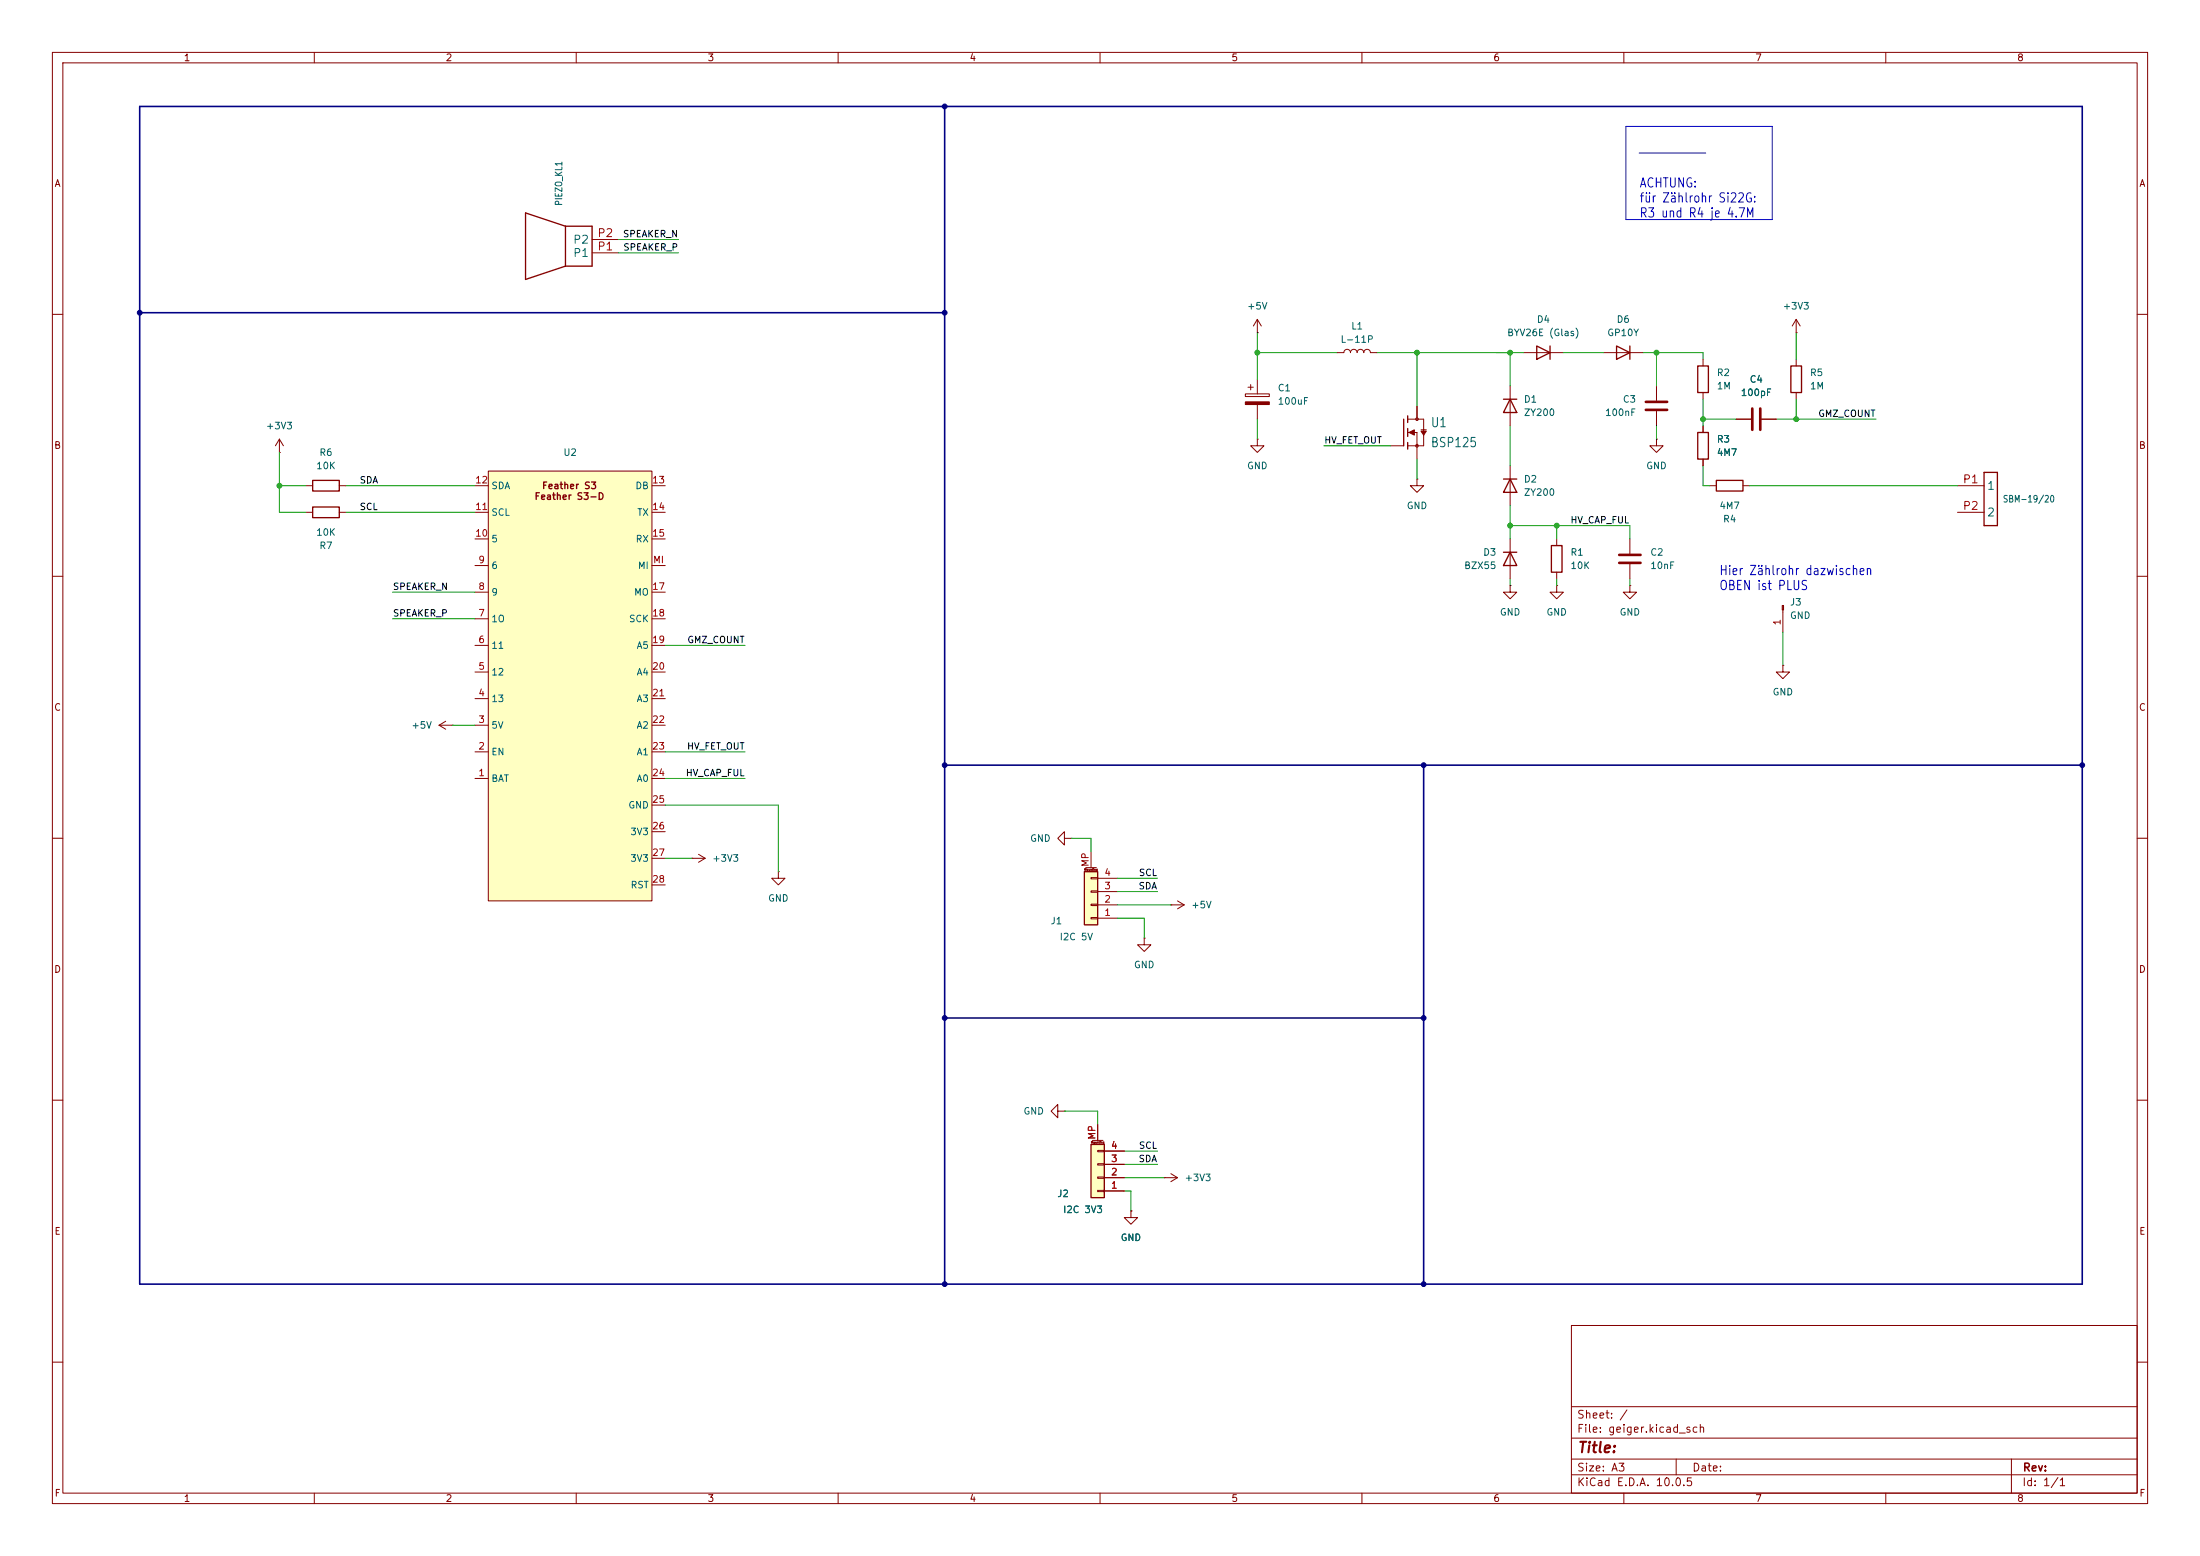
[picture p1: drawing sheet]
<svg xmlns="http://www.w3.org/2000/svg" width="420mm" height="297mm" viewBox="0 0 420 297" stroke-linecap="round" stroke-linejoin="round" font-family="sans-serif">
<g fill="none" stroke="#840000" stroke-width=".19">
<path d="M10 10h400v277h-400zM12 12h396v273h-396zM60 10v2M110 10v2M160 10v2M210 10v2M260 10v2M310 10v2M360 10v2M113 48.3h5.1M113 45.7h5.1M10 60h2"/>
<path d="M270.5 77.5v2.5M325.1 68.6v1.3M325.1 74.9v1.3M408 60h2M265.4 85.1h2.6M268.7 80h3.1v5.1h-3.1M268.7 82.6h1.8v5M270.5 91.4v1.3h1.3l-1.3 1.3-1.3-1.3h1.3M270.5 91.4h.1M271.3 82h1M325.1 81.3v1.3M325.1 87.6v1.3"/>
<path d="M326.4 92.7h1.3M332.7 92.7h1.3M10 110h2M288.3 111.8v1.2h1.3l-1.3 1.3-1.3-1.3h1.3M288.3 111.8h.1M288.3 102.9v7.6M297.2 111.8v1.2h1.2l-1.2 1.3-1.3-1.3h1.3M297.2 111.8h.1M408 110h2M10 160h2M408 160h2M132.1 163.8h.1"/>
<path d="M132.1 163.8h2.5M133.3 163.1l1.3 .7M134.6 163.8l-1.3 .8M218.4 179.1v1.2h1.3l-1.3 1.3-1.2-1.3h1.2M218.4 179.1h.1M223.5 172.7h.1M223.5 172.7h2.6M224.8 172l1.3 .7M226.1 172.7l-1.3 .8M10 210h2M408 210h2M222.2 224.8h.1"/>
<path d="M222.2 224.8h2.6M223.5 224l1.3 .8M224.8 224.8l-1.3 .8M300 253h108v32h-108zM10 260h2M300 278.5h108M300 274.5h108M300 268.5h108M320 278.5v3M384 278.5v6.5M408 260h2M60 285v2"/>
<path d="M110 285v2M160 285v2M210 285v2M260 285v2M300 281.5h108M310 285v2M360 285v2"/>
<circle cx="270.5" cy="85.1" r=".25"/>
<circle cx="270.5" cy="80" r=".25"/>
</g>
<path d="M107.9 43.2l-7.6-2.6v12.7l7.6-2.5M107.9 43.2h5.1v7.6h-5.1M107.9 43.2v7.6M268.7 79.4v1.2M324.1 69.9h2v5h-2zM268 80v5.1M268.7 81.8v1.5M268.7 84.5v1.2M324.1 82.6h2v5h-2zM327.7 91.7h5v2h-5zM287 105.4h2.6M288.3 105.4l1.3 2.6h-2.6z" fill="none" stroke="#840000" stroke-width=".25"/>
<g fill="#840000" stroke="#840000" stroke-width=".19">
<path d="M269 82.6l1-.6v1.1z"/>
<path d="M271.3 82.3h1l-.5 .8z"/>
</g>
<path d="M207 166.4h2.5v10.1h-2.5z" fill="#ffffc2"/>
<path d="M293.4 66l2.5 1.3-2.5 1.3zM295.9 66v2.6M287 91.4h2.6M288.3 91.4l1.3 2.6h-2.6zM207 166.4h2.5v10.1h-2.5z" fill="none" stroke="#840000" stroke-width=".25"/>
<g fill="none" stroke="#840000" stroke-width=".19">
<path d="M240 63.5h.1M240 61l-.7 1.2M240 61l.8 1.2M240 61v2.5M290.8 67.3h7.6M288.3 88.9v7.6M311.1 111.8v1.2h1.3l-1.3 1.3-1.2-1.3h1.2M311.1 111.8h.1M83.8 138.4l1.3 .8M83.8 138.4h2.6M85.1 137.7l-1.3 .7M86.4 138.4h.1"/>
<path d="M148.6 166.4v1.2h1.3l-1.3 1.3-1.3-1.3h1.3M148.6 166.4h.1M207.3 165.6h2M208.3 175.1h1.2v.3h-1.2zM208.3 172.6h1.2v.2h-1.2zM208.3 170.1h1.2v.2h-1.2zM208.3 167.5h1.2v.3h-1.2zM208.3 162.6v3M209.5 175.3h3.9M209.5 172.7h3.9M209.5 170.2h3.9M209.5 167.6h3.9"/>
<path d="M215.9 231.1v1.3h1.3l-1.3 1.3-1.3-1.3h1.3M215.9 231.1h.1"/>
</g>
<path d="M93.2 89.9h31.3v82.1h-31.3z" fill="#ffffc2"/>
<g fill="none" stroke="#840000" stroke-width=".19">
<path d="M288.3 73.7v7.6M306.1 67.3h7.6M58.4 97.8h1.3M64.8 97.8h1.2M90.7 97.8h2.5M90.7 92.7h2.5M93.2 89.9h31.3v82.1h-31.3zM124.5 97.8h2.5M124.5 92.7h2.5M90.7 118.1h2.5M90.7 113h2.5M90.7 108h2.5"/>
<path d="M90.7 102.9h2.5M124.5 118.1h2.5M124.5 113h2.5M124.5 108h2.5M124.5 102.9h2.5M90.7 138.4h2.5M90.7 133.4h2.5M90.7 128.3h2.5M90.7 123.2h2.5M124.5 138.4h2.5M124.5 133.4h2.5M124.5 128.3h2.5"/>
<path d="M124.5 123.2h2.5M90.7 148.6h2.5M90.7 143.5h2.5M124.5 148.6h2.5M124.5 143.5h2.5M124.5 153.7h2.5M124.5 158.8h2.5M124.5 163.8h2.5M124.5 168.9h2.5M201.9 212.1v-1.3l-1.2 1.3 1.2 1.3v-1.3h1.3M203.2 212.1h.1"/>
</g>
<path d="M287 76.2h2.6M288.3 76.2l1.3 2.5h-2.6zM308.6 66l2.5 1.3-2.5 1.3zM311.1 66v2.6M59.7 96.8h5.1v2h-5.1z" fill="none" stroke="#840000" stroke-width=".25"/>
<path d="M208.3 218.4h2.5v10.2h-2.5z" fill="#ffffc2"/>
<path d="M341.9 69.9h2v5h-2zM59.7 91.7h5.1v2h-5.1zM378.8 90.2h2.5v10.1h-2.5zM296.2 104.1h2v5.1h-2zM208.3 218.4h2.5v10.2h-2.5z" fill="none" stroke="#840000" stroke-width=".25"/>
<g fill="none" stroke="#840000" stroke-width=".19">
<path d="M237.7 75.2h4.6v.5h-4.6zM238.3 73.9h1M238.8 73.4v1M240 72.4v2.8M240 77.2v2.8M255.3 67.3h1.2a.64 .64 0 0 1 .7-.6 .64 .64 0 0 1 .6 .6 .64 .64 0 0 1 .6-.6 .64 .64 0 0 1 .7 .6 .64 .64 0 0 1 .6-.6 .64 .64 0 0 1 .6 .6 .64 .64 0 0 1 .7-.6 .64 .64 0 0 1 .6 .6h1.3M316.2 73.7v2.8M316.2 78.5v2.8M342.9 63.5h.1M342.9 61v2.5M342.9 68.6v1.3M342.9 74.9v1.3"/>
<path d="M342.9 61l-.8 1.2M342.9 61l.8 1.2M53.3 86.4h.1M53.3 83.8l-.7 1.3M53.3 83.8l.8 1.3M53.3 83.8v2.6M58.4 92.7h1.3M64.8 92.7h1.2M240 83.8v1.3h1.3l-1.3 1.3-1.2-1.3h1.2M240 83.8h.1M316.2 83.8v1.3h-1.2l1.2 1.3 1.3-1.3h-1.3M316.2 83.8h.1"/>
<path d="M325.1 81.3v1.3M325.1 87.6v1.3M331.5 80h2.8M336.3 80h2.8M373.7 92.7h5.1M373.7 97.8h5.1M297.2 102.9v1.2M297.2 109.2v1.3M311.1 102.9v2.8M311.1 107.7v2.8M340.4 116.4v4.3M340.4 127v1.3h1.2l-1.2 1.2-1.3-1.2h1.3"/>
<path d="M340.4 127h.1M203.2 160v-1.2l-1.3 1.2 1.3 1.3v-1.3h1.3M204.5 160h.1M208.5 217.7h2.1M209.5 219.6h1.3v.2h-1.3zM209.5 214.6v3.1M210.8 219.7h3.8M209.5 227.2h1.3v.3h-1.3zM209.5 224.7h1.3v.2h-1.3zM209.5 222.1h1.3v.3h-1.3zM210.8 227.3h3.8M210.8 224.8h3.8"/>
<path d="M210.8 222.2h3.8M215.9 231.1h.1"/>
</g>
<path d="M314.2 76.7h4.1M314.2 78.2h4.1M334.5 78v4M336 78v4M309.1 105.9h4.1M309.1 107.4h4.1" fill="none" stroke="#840000" stroke-width=".51"/>
<g fill="#840000" stroke="#840000" stroke-width=".19">
<path d="M340.2 115.6h.3v.8h-.3z"/>
<path d="M237.7 76.7h4.6v.5h-4.6z"/>
</g>
<path d="M310.4 24.1h27.9v17.8h-27.9zM312.9 29.2h12.7" fill="none" stroke="#0000c2" stroke-width=".19"/>
<path d="M26.7 20.3h370.8v224.8h-370.8zM180.3 20.3v224.8M26.7 59.7h153.6M180.3 146.1h217.2M271.8 146.1v99M180.3 194.3h91.5" fill="none" stroke="#000084" stroke-width=".3"/>
<g fill="none" stroke="#009600" stroke-width=".19">
<path d="M118.1 48.3h11.4M118.1 45.7h11.4M240 67.3h15.3M240 63.5v8.9M262.9 67.3h27.9M270.5 67.3v10.2M288.3 67.3v6.4M298.4 67.3h7.7M313.7 67.3h11.4v1.3M316.2 67.3v6.4M325.1 76.2v5.1M342.9 63.5v5.1"/>
<path d="M342.9 76.2v3.8M53.3 92.7h5.1M53.3 86.4v11.4h5.1M66 92.7h24.7M66 97.8h24.7M240 80v3.8M252.7 85.1h12.7M270.5 87.6v3.8M288.3 81.3v7.6M288.3 96.5v6.4M316.2 81.3v2.5M325.1 80h6.4"/>
<path d="M325.1 88.9v3.8h1.3M334 92.7h39.7M339.1 80h19M74.9 118.1h15.8M74.9 113h15.8M288.3 110.5v1.3M288.3 100.3h22.8v2.6M297.2 100.3v2.6M297.2 110.5v1.3M311.1 110.5v1.3M86.4 138.4h4.3M127 123.2h15.2"/>
<path d="M340.4 120.7v6.3M127 148.6h15.2M127 143.5h15.2M127 153.7h21.6v12.7M127 163.8h5.1M204.5 160h3.8v2.6M213.4 175.3h5v3.8M213.4 167.6h7.6M213.4 172.7h10.1M213.4 170.2h7.6M203.2 212.1h6.3v2.5M214.6 219.7h6.4"/>
<path d="M214.6 227.3h1.3v3.8M214.6 222.2h6.4M214.6 224.8h7.6"/>
</g>
<g fill="#000084" stroke="#000084" stroke-width=".19">
<circle cx="180.3" cy="245.1" r=".46"/>
<circle cx="180.3" cy="194.3" r=".46"/>
<circle cx="180.3" cy="59.7" r=".46"/>
<circle cx="180.3" cy="20.3" r=".46"/>
<circle cx="26.7" cy="59.7" r=".46"/>
<circle cx="271.8" cy="245.1" r=".46"/>
<circle cx="397.5" cy="146.1" r=".46"/>
<circle cx="271.8" cy="194.3" r=".46"/>
<circle cx="271.8" cy="146.1" r=".46"/>
<circle cx="180.3" cy="146.1" r=".46"/>
</g>
<g fill="#009600" stroke="#009600" stroke-width=".19">
<circle cx="53.3" cy="92.7" r=".46"/>
<circle cx="240" cy="67.3" r=".46"/>
<circle cx="270.5" cy="67.3" r=".46"/>
<circle cx="288.3" cy="100.3" r=".46"/>
<circle cx="288.3" cy="67.3" r=".46"/>
<circle cx="297.2" cy="100.3" r=".46"/>
<circle cx="316.2" cy="67.3" r=".46"/>
<circle cx="342.9" cy="80" r=".46"/>
<circle cx="325.1" cy="80" r=".46"/>
</g>
<text font-size="2" fill="#840000" x="301" y="277.8">Title:</text>
<g font-size="1.8" fill="#0000c2">
<text x="312.9" y="36.2">ACHTUNG:</text>
<text x="312.9" y="39.1">für Zählrohr Si22G:</text>
<text x="312.9" y="42">R3 und R4 je 4.7M</text>
<text x="328.1" y="110.2">Hier Zählrohr dazwischen</text>
<text x="328.1" y="113.1">OBEN ist PLUS</text>
</g>
<g font-size="1.8" fill="#006464">
<text x="273" y="82">U1</text>
<text x="273" y="85.8">BSP125</text>
</g>
<g font-size="1.5" fill="#006464">
<text x="109.3" y="46.9">P2</text>
<text x="109.3" y="49.4">P1</text>
<text x="379.2" y="93.9">1</text>
<text x="379.2" y="98.9">2</text>
</g>
<g font-size="1.5" fill="#a90000">
<text x="113.9" y="45.6">P2</text>
<text x="113.9" y="48.2">P1</text>
<text x="374.6" y="92.6">P1</text>
<text x="374.6" y="97.7">P2</text>
</g>
<g font-size="1.5" fill="#840000">
<text x="300.9" y="273.8">File: geiger.kicad_sch</text>
<text x="300.9" y="271.1">Sheet: /</text>
<text x="300.9" y="281.2">Size: A3</text>
<text x="322.9" y="281.2">Date:</text>
<text x="386" y="281.2">Rev:</text>
<text x="300.9" y="284">KiCad E.D.A. 10.0.5</text>
<text x="385.9" y="284">Id: 1/1</text>
</g>
<g font-size="1.3" fill="#840000">
<text x="35" y="12">1</text>
<text x="85" y="12">2</text>
<text x="135" y="12">3</text>
<text x="185" y="12">4</text>
<text x="235" y="12">5</text>
<text x="285" y="12">6</text>
<text x="335" y="12">7</text>
<text x="385" y="12">8</text>
<text x="10.3" y="36">A</text>
<text x="408.3" y="36">A</text>
<text x="10.2" y="86">B</text>
<text x="408.2" y="86">B</text>
<text x="101.9" y="95.7">Feather S3-D</text>
<text x="103.4" y="93.7">Feather S3</text>
<text x="10.2" y="136">C</text>
<text x="408.2" y="136">C</text>
<text x="10.2" y="186">D</text>
<text x="408.2" y="186">D</text>
<text x="10.3" y="236">E</text>
<text x="408.3" y="236">E</text>
<text x="10.3" y="286">F</text>
<text x="35" y="287">1</text>
<text x="85" y="287">2</text>
<text x="135" y="287">3</text>
<text x="185" y="287">4</text>
<text x="235" y="287">5</text>
<text x="285" y="287">6</text>
<text x="335" y="287">7</text>
<text x="385" y="287">8</text>
<text x="408.3" y="286">F</text>
</g>
<g font-size="1.3" fill="#006464">
<text x="107.6" y="39.4" transform="rotate(-90 107.6 39.4)">PIEZO_KL1</text>
<text x="238" y="59.4">+5V</text>
<text x="340.2" y="59.4">+3V3</text>
<text x="255.8" y="65.7">L-11P</text>
<text x="257.8" y="63.2">L1</text>
<text x="287.6" y="64.5">BYV26E (Glas)</text>
<text x="293.3" y="61.9">D4</text>
<text x="306.7" y="64.5">GP10Y</text>
<text x="308.5" y="61.9">D6</text>
<text x="243.8" y="75">C1</text>
<text x="243.8" y="77.5">100uF</text>
<text x="290.8" y="77.2">D1</text>
<text x="309.7" y="77.2">C3</text>
<text x="327.6" y="72.1">R2</text>
<text x="327.6" y="74.6">1M</text>
<text x="332.2" y="75.9">100pF</text>
<text x="333.9" y="73.4">C4</text>
<text x="345.4" y="72.1">R5</text>
<text x="345.4" y="74.6">1M</text>
<text x="50.7" y="82.2">+3V3</text>
<text x="290.8" y="79.7">ZY200</text>
<text x="306.3" y="79.7">100nF</text>
<text x="60.3" y="89.9">10K</text>
<text x="60.9" y="87.3">R6</text>
<text x="107.4" y="87.3">U2</text>
<text x="238" y="89.9">GND</text>
<text x="314.2" y="89.9">GND</text>
<text x="327.6" y="84.8">R3</text>
<text x="327.6" y="87.3">4M7</text>
<text x="93.7" y="93.7">SDA</text>
<text x="121.2" y="93.7">DB</text>
<text x="290.8" y="92.4">D2</text>
<text x="290.8" y="94.9">ZY200</text>
<text x="93.7" y="98.8">SCL</text>
<text x="121.5" y="98.8">TX</text>
<text x="268.4" y="97.5">GND</text>
<text x="328.1" y="97.5">4M7</text>
<text x="328.8" y="100">R4</text>
<text x="382.3" y="96.2">SBM-19/20</text>
<text x="60.3" y="102.6">10K</text>
<text x="60.9" y="105.1">R7</text>
<text x="93.7" y="103.8">5</text>
<text x="121.2" y="103.8">RX</text>
<text x="283" y="106.4">D3</text>
<text x="299.7" y="106.4">R1</text>
<text x="314.9" y="106.4">C2</text>
<text x="93.7" y="114">9</text>
<text x="93.7" y="108.9">6</text>
<text x="120.9" y="114">MO</text>
<text x="121.7" y="108.9">MI</text>
<text x="279.4" y="108.9">BZX55</text>
<text x="299.7" y="108.9">10K</text>
<text x="314.9" y="108.9">10nF</text>
<text x="93.7" y="119.1">1O</text>
<text x="120" y="119.1">SCK</text>
<text x="286.2" y="117.8">GND</text>
<text x="295.1" y="117.8">GND</text>
<text x="309.1" y="117.8">GND</text>
<text x="341.6" y="115.9">J3</text>
<text x="341.6" y="118.4">GND</text>
<text x="93.7" y="124.2">11</text>
<text x="121.4" y="124.2">A5</text>
<text x="93.7" y="129.2">12</text>
<text x="121.4" y="129.2">A4</text>
<text x="93.7" y="134.3">13</text>
<text x="121.4" y="134.3">A3</text>
<text x="338.3" y="133">GND</text>
<text x="78.4" y="139.4">+5V</text>
<text x="93.7" y="139.4">5V</text>
<text x="121.4" y="139.4">A2</text>
<text x="93.7" y="149.6">BAT</text>
<text x="93.7" y="144.5">EN</text>
<text x="121.4" y="144.5">A1</text>
<text x="121.4" y="149.6">A0</text>
<text x="119.9" y="154.6">GND</text>
<text x="120.2" y="159.7">3V3</text>
<text x="196.6" y="161">GND</text>
<text x="120.2" y="164.8">3V3</text>
<text x="135.9" y="164.8">+3V3</text>
<text x="120.3" y="169.9">RST</text>
<text x="146.5" y="172.4">GND</text>
<text x="227.3" y="173.7">+5V</text>
<text x="200.5" y="176.7">J1</text>
<text x="202.2" y="179.8">I2C 5V</text>
<text x="216.4" y="185.1">GND</text>
<text x="195.3" y="213.1">GND</text>
<text x="226" y="225.8">+3V3</text>
<text x="201.7" y="228.8">J2</text>
<text x="202.8" y="231.8">I2C 3V3</text>
<text x="213.8" y="237.2">GND</text>
</g>
<g font-size="1.3" fill="#a90000">
<text x="90.6" y="92.6">12</text>
<text x="124.4" y="92.6">13</text>
<text x="90.6" y="97.7">11</text>
<text x="124.4" y="97.7">14</text>
<text x="90.6" y="102.7">10</text>
<text x="91.2" y="107.8">9</text>
<text x="124.4" y="102.7">15</text>
<text x="124.6" y="107.8">MI</text>
<text x="91.2" y="112.9">8</text>
<text x="124.4" y="112.9">17</text>
<text x="91.2" y="118">7</text>
<text x="124.4" y="118">18</text>
<text x="340.2" y="119.5" transform="rotate(-90 340.2 119.5)">1</text>
<text x="91.2" y="123.1">6</text>
<text x="124.4" y="123.1">19</text>
<text x="91.2" y="128.1">5</text>
<text x="124.4" y="128.1">20</text>
<text x="91.2" y="133.2">4</text>
<text x="124.4" y="133.2">21</text>
<text x="91.2" y="143.4">2</text>
<text x="91.2" y="138.3">3</text>
<text x="124.4" y="138.3">22</text>
<text x="124.4" y="143.4">23</text>
<text x="91.2" y="148.5">1</text>
<text x="124.4" y="148.5">24</text>
<text x="124.4" y="153.5">25</text>
<text x="124.4" y="158.6">26</text>
<text x="124.4" y="163.7">27</text>
<text x="208.1" y="165.6" transform="rotate(-90 208.1 165.6)">MP</text>
<text x="210.7" y="167.5">4</text>
<text x="124.4" y="168.8">28</text>
<text x="210.7" y="172.6">2</text>
<text x="210.7" y="170">3</text>
<text x="210.7" y="175.1">1</text>
<text x="209.4" y="217.6" transform="rotate(-90 209.4 217.6)">MP</text>
<text x="212" y="219.6">4</text>
<text x="212" y="227.2">1</text>
<text x="212" y="224.7">2</text>
<text x="212" y="222.1">3</text>
</g>
<g font-size="1.2" fill="#0f0f0f">
<text x="118.8" y="45.6">SPEAKER_N</text>
<text x="118.9" y="48.1">SPEAKER_P</text>
<text x="347" y="79.9">GMZ_COUNT</text>
<text x="252.7" y="85">HV_FET_OUT</text>
<text x="68.6" y="92.6">SDA</text>
<text x="68.6" y="97.7">SCL</text>
<text x="299.7" y="100.2">HV_CAP_FUL</text>
<text x="74.9" y="112.9">SPEAKER_N</text>
<text x="74.9" y="118">SPEAKER_P</text>
<text x="131.1" y="123.1">GMZ_COUNT</text>
<text x="131.1" y="143.4">HV_FET_OUT</text>
<text x="130.8" y="148.5">HV_CAP_FUL</text>
<text x="217.3" y="167.5">SCL</text>
<text x="217.3" y="170.1">SDA</text>
<text x="217.3" y="219.6">SCL</text>
<text x="217.3" y="222.1">SDA</text>
</g>
<g font-size=".4" fill="#840000">
<text x="207" y="166.3">Mounting</text>
<text x="208.2" y="218.3">Mounting</text>
</g>
</svg>
